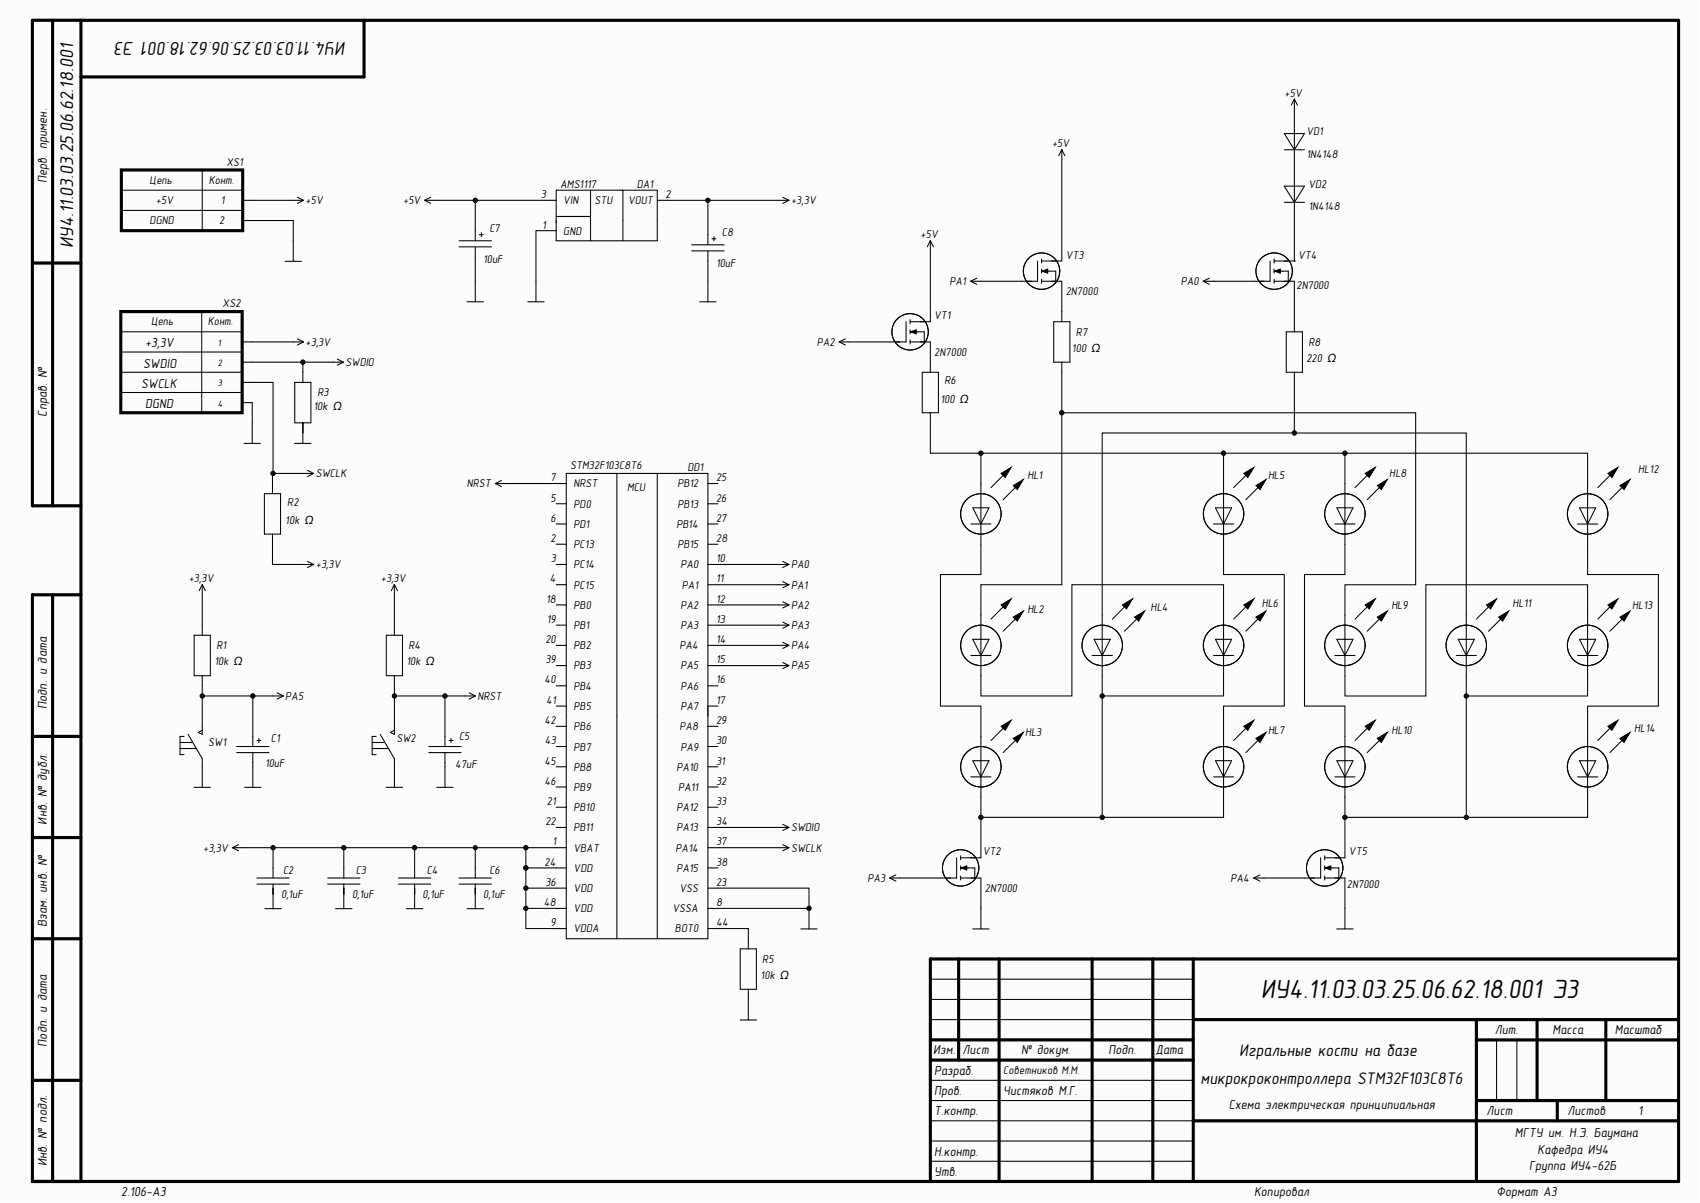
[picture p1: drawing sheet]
<svg xmlns="http://www.w3.org/2000/svg" width="420mm" height="297mm" viewBox="0 0 420 297" stroke-linecap="round" stroke-linejoin="round" font-family="sans-serif">
<g fill="#fcfcfc">
<path d="M0 0h419.5v296.7h-419.5z" fill-rule="evenodd"/>
<path d="M0 0h419.5v296.7h-419.5z" fill-rule="evenodd"/>
</g>
<g fill="none" stroke="#000" stroke-width=".77">
<path d="M13 5v119.9M20 5v286.7M89.9 5v14h-69.9M8 64.9h12M20 124.9h-12v-119.9h406.5v286.7h-406.5v-144.8h12M13 146.9v144.8M8 181.8h12M8 206.8h12M8 231.8h12M229.7 236.8h184.8M229.7 236.8v54.9M236.7 236.8v25"/>
<path d="M246.7 236.8v54.9M269.7 236.8v54.9M284.7 236.8v54.9M294.7 236.8v54.9M229.7 256.8h65M294.7 251.8h119.8M364.6 256.8h49.9M364.6 251.8v39.9M379.6 251.8v19.9M396.5 251.8v19.9M8 266.8h12M229.7 261.8h65"/>
<path d="M294.7 276.8h119.8M364.6 271.7h49.9M384.6 271.7v5.1"/>
</g>
<g fill="none" stroke="#000" stroke-width=".26">
<path d="M72.4 59.5v5M70.4 64.5h4M115.3 74.5h4.1M117.4 69.4v5.1M130.3 74.5h4.1M132.4 69.4v5.1M172.8 74.5h4M174.8 69.4v5.1M67.4 219.3v5.1M84.9 219.3v5.1M102.4 219.3v5.1M117.4 219.3v5.1"/>
<path d="M65.4 224.4h4.1M82.9 224.4h4M100.4 224.4h4M115.3 224.4h4.1M197.7 229.4h4.1M199.8 224.3v5.1M229.7 251.8h65M229.7 246.8h65M229.7 241.8h65M369.6 256.8v14.9M374.6 256.8v14.9M229.7 276.7h65"/>
<path d="M229.7 271.7h65M229.7 266.8h65M229.7 286.7h65M229.7 281.7h65"/>
</g>
<circle cx="199.8" cy="224.3" r=".51" fill="#0e0e0e"/>
<circle cx="199.8" cy="224.3" r=".51" fill="none" stroke="#0e0e0e" stroke-width=".25"/>
<g fill="none" stroke="#000" stroke-width=".26">
<path d="M262.2 36.9l-.8 1.6M262.2 36.9l.8 1.6M262.2 36.9v2.6M317.1 33h5l-2.5 4zM317.1 37h5M319.6 24.4l-.7 1.6M319.6 24.4l.8 1.6M319.6 24.4v2.6M319.6 30v9.5M30 52h29.9M30 47h29.9M49.9 42v15"/>
<path d="M59.9 54.5h12.5v5M59.9 49.5h2.5M72.4 49.5h2.6M73.4 48.7l1.6 .8M75 49.5l-1.6 .7M104.8 49.5h2.6M104.8 49.5l1.6 .7M106.4 48.7l-1.6 .8M113.4 59.5h8M118.4 58h1M118.9 57.5v1M137.3 57h-4.9v12.4"/>
<path d="M137.3 49.5h-19.9v10M137.3 47h25v12.5h-25zM137.3 53.5h8.5M145.8 47v12.5M153.8 47v12.5M162.3 49.5h2.5M174.8 58v2.4M175.8 59h1M176.3 58.5v1M192.3 49.5h2.5M193.3 48.7l1.5 .8M194.8 49.5l-1.5 .7"/>
<path d="M229.7 59.4l-.7 1.5M229.7 59.4l.8 1.5M229.7 59.4v2.6M317.1 46h5l-2.5 4zM317.1 50h5M319.6 43v9.5M49.8 76.9v25M113.4 61h8M117.4 61v8.4M170.8 60.4h8M170.8 62h8M174.8 62v7.4"/>
<path d="M223.8 79.4v5h-4M224.7 78.9v1M224.7 79.4h5M239.7 69.4l1.5 .8M239.7 69.4h2.5M241.2 68.7l-1.5 .7M256.2 64.4v5h-4M257.2 69.4h5M257.2 63.9v1.1M257.2 66.4v1M257.2 68.9v1M257.2 64.4h5"/>
<path d="M257.3 67l1.4-.6v1.1zM257.7 67h3v2.4M260.2 79.4h4v10h-4zM262.2 76.9v2.5M297.1 69.4h2.6M297.1 69.4l1.5 .8M298.6 68.7l-1.5 .7M313.6 64.4v5h-4M314.6 69.4h5M314.6 64.4h5M314.6 63.9v1.1M314.6 66.4v1"/>
<path d="M314.6 68.9v1M314.8 67l1.4-.6v1.1zM315.1 67h3v2.4M319.6 79.4v2.5M29.8 81.9h30M29.8 91.9h30M29.8 86.9h30M29.8 96.9h30M59.8 89.4h2.5M59.8 84.4h2.5M59.8 94.4h2.5M59.8 99.4h2.5"/>
<path d="M72.4 84.4h2.6M72.8 94.4h4v10h-4zM73.4 83.7l1.6 .7M74.8 91.9v2.5M75 84.4l-1.6 .8M82.3 89.4h2.5M83.3 88.7l1.5 .7M84.8 89.4l-1.5 .8M207.2 84.4h2.6M207.2 84.4l1.6 .8M208.8 83.7l-1.6 .7M224.7 84.4h5"/>
<path d="M224.7 81.4v1M224.7 83.9v1M224.9 81.9l1.4-.5v1zM225.2 81.9h3v2.5M227.7 91.9h4v10h-4zM229.7 89.4v2.5M262.2 89.4v2.5M317.6 81.9h4v10h-4zM319.6 91.9v2.5M60.3 109.5h4M62.3 104.4v5.1M67.3 119.4v2.5"/>
<path d="M72.8 109.5h4M74.8 104.4v5.1M74.9 116.9h2.6M75.9 116.1l1.6 .8M77.5 116.9l-1.6 .8M122.3 119.4l1.5 .8M122.3 119.4h2.6M123.8 118.6l-1.5 .8M137.3 119.4h2.5M139.8 116.9h35v114.9h-35zM152.3 116.9v114.9M162.3 116.9v114.9"/>
<path d="M174.8 119.4h2.5M229.7 101.9v2.5M242.2 119.4v15M247.7 117.4l-3 3M302.2 119.4v15M307.6 117.4l-3 3M332.1 119.4v15M337.6 117.4l-3 3M392 119.4v15M397.5 117.4l-2.9 3M65.3 121.9h4v10h-4zM67.3 131.9v2.5"/>
<path d="M74.9 139.4h2.6M75.9 138.6l1.6 .8M77.5 139.4l-1.6 .7M137.3 139.4h2.5M137.3 129.4h2.5M137.3 124.4h2.5M137.3 134.4h2.5M174.8 139.4h2.5M174.8 129.4h2.5M174.8 124.4h2.5M174.8 134.4h2.5M192.3 139.4h2.5"/>
<path d="M193.3 138.6l1.5 .8M194.8 139.4l-1.5 .7M239.7 129.4h5M240.2 125.4h4l-2 4zM250.7 120.4l-3 3M299.7 129.4h4.9M300.2 125.4h4l-2 4zM310.6 120.4l-3 3M329.6 129.4h5M330.1 125.4h4l-2 4zM340.6 120.4l-3 3M389.6 129.4h5"/>
<path d="M390.1 125.4h4l-2.1 4zM400.5 120.4l-3 3M47.9 156.9h4v9.9h-4zM49.9 144.3v2.6M49.9 154.4v2.5M49.9 144.3l-.7 1.5M49.9 144.3l.8 1.5M95.4 156.9h4v9.9h-4zM97.4 144.3v2.6M97.4 154.4v2.5M97.4 144.3l-.8 1.5M97.4 144.3l.8 1.5"/>
<path d="M137.3 159.4h2.5M137.3 149.4h2.5M137.3 154.4h2.5M137.3 144.4h2.5M174.8 159.4h2.5M174.8 149.4h2.5M174.8 144.4h2.5M174.8 154.4h2.5M192.3 159.4h2.5M192.3 149.4h2.5M192.3 144.4h2.5M192.3 154.4h2.5"/>
<path d="M193.3 158.6l1.5 .8M193.3 148.6l1.5 .8M193.3 143.6l1.5 .8M193.3 153.6l1.5 .8M194.8 159.4l-1.5 .7M194.8 149.4l-1.5 .7M194.8 144.4l-1.5 .7M194.8 154.4l-1.5 .7M240.2 157.9h4l-2 4zM242.2 151.9v15M247.7 149.9l-3 3M250.7 152.9l-3 3"/>
<path d="M270.2 157.9h4l-2 4zM272.2 151.9v15M277.7 149.9l-3 3M280.7 152.9l-3 3M300.2 157.9h4l-2 4zM302.2 151.9v15M307.6 149.9l-3 3M310.6 152.9l-3 3M330.1 157.9h4l-2 4zM332.1 151.9v15M337.6 149.9l-3 3M340.6 152.9l-3 3"/>
<path d="M360.1 157.9h4l-2 4zM362.1 151.9v15M367.6 149.9l-3 3M370.6 152.9l-3 3M390.1 157.9h4l-2.1 4zM392 151.9v15M397.5 149.9l-2.9 3M400.5 152.9l-3 3M49.9 166.8v2.5M49.9 179.3v2l-.9-.5 .9-.5M67.4 171.8h2.6M68.4 171.1l1.6 .7"/>
<path d="M70 171.8l-1.6 .8M97.4 166.8v2.5M97.4 179.3v2l-1-.5 1-.5M114.9 171.8h2.5M115.9 171.1l1.5 .7M117.4 171.8l-1.5 .8M137.3 164.3h2.5M137.3 169.3h2.5M137.3 174.3h2.5M137.3 179.3h2.5M174.8 164.3h2.5M174.8 169.3h2.5"/>
<path d="M174.8 174.3h2.5M174.8 179.3h2.5M192.3 164.3h2.5M193.3 163.6l1.5 .7M194.8 164.3l-1.5 .8M239.7 161.9h5M247.7 179.8l-3 3M269.7 161.9h5M299.7 161.9h4.9M307.6 179.8l-3 3M329.6 161.9h5M337.6 179.8l-3 3"/>
<path d="M359.6 161.9h5M389.6 161.9h5M397.5 179.8l-2.9 3M44.5 183.3h3M44.5 184.8h4M45.5 181.8h-1v4.5h1M46.5 181.3l3.4 6v7.1M47.9 194.4h4.1M58.4 184.3h8M58.4 185.8h8M60.4 194.4h4.1M62.4 181.8v2.5"/>
<path d="M62.4 185.8v2.5M62.4 189.3v5.1M63.4 182.8h1M63.9 182.3v1M91.9 183.3h3M91.9 184.8h4M92.9 181.8h-1v4.5h1M93.9 181.3l3.5 6v7.1M95.4 194.4h4M105.9 184.3h8M105.9 185.8h8M107.9 194.4h4"/>
<path d="M109.9 181.8v2.5M109.9 185.8v2.5M109.9 189.3v5.1M110.9 182.8h1M111.4 182.3v1M137.3 184.3h2.5M137.3 189.3h2.5M137.3 194.3h2.5M137.3 199.3h2.5M174.8 184.3h2.5M174.8 189.3h2.5M174.8 194.3h2.5"/>
<path d="M174.8 199.3h2.5M239.7 191.8h5M240.2 187.8h4l-2 4zM242.2 181.8v15M250.7 182.8l-3 3M299.7 191.8h4.9M300.2 187.8h4l-2 4zM302.2 181.8v15M310.6 182.8l-3 3M329.6 191.8h5M330.1 187.8h4l-2 4zM332.1 181.8v15"/>
<path d="M340.6 182.8l-3 3M389.6 191.8h5M390.1 187.8h4l-2.1 4zM392 181.8v15M400.5 182.8l-3 3M57.4 209.3l1.5 .8M57.4 209.3h2.5M58.9 208.6l-1.5 .7M63.4 216.8h8M63.4 218.3h8M67.4 214.3v2.5M67.4 218.3v2.5"/>
<path d="M80.9 216.8h8M80.9 218.3h8M84.9 214.3v2.5M84.9 218.3v2.5M98.4 216.8h8M98.4 218.3h8M102.4 214.3v2.5M102.4 218.3v2.5M113.4 216.8h8M113.4 218.3h8M117.4 214.3v2.5M117.4 218.3v2.5"/>
<path d="M137.3 209.3h2.5M137.3 204.3h2.5M137.3 214.3h2.5M137.3 219.3h2.5M174.8 209.3h2.5M174.8 204.3h2.5M174.8 214.3h2.5M174.8 219.3h2.5M192.3 209.3h2.5M192.3 204.3h2.5M193.3 208.6l1.5 .7M193.3 203.5l1.5 .8"/>
<path d="M194.8 209.3l-1.5 .8M194.8 204.3l-1.5 .8M219.7 216.8l1.5 .8M219.7 216.8h2.5M221.2 216l-1.5 .8M236.2 211.8v5h-4M237.2 216.8h5M237.2 211.3v1M237.2 213.8v1M237.2 216.3v1M237.2 211.8h5M237.4 214.3l1.4-.5v1z"/>
<path d="M237.7 214.3h3v2.5M309.6 216.8l1.5 .8M309.6 216.8h2.5M311.1 216l-1.5 .8M326.1 211.8v5h-4M327.1 216.8h5M327.1 211.8h5M327.1 211.3v1M327.1 213.8v1M327.1 216.3v1M327.2 214.3l1.4-.5v1zM327.6 214.3h3v2.5"/>
<path d="M137.3 229.3h2.5M137.3 224.3h2.5M174.8 229.3h2.5M174.8 224.3h2.5M182.8 234.3h4v10h-4zM184.8 231.8v2.5M240.2 229.4h4.1M242.2 224.3v5.1M330.1 229.4h4.1M332.1 224.3v5.1M182.8 251.8h4M184.8 244.3v7.5"/>
<circle cx="257.2" cy="66.9" r="4.5"/>
<circle cx="314.6" cy="66.9" r="4.5"/>
<circle cx="224.7" cy="81.9" r="4.5"/>
<circle cx="242.2" cy="126.9" r="5"/>
<circle cx="302.2" cy="126.9" r="5"/>
<circle cx="332.1" cy="126.9" r="5"/>
<circle cx="392.1" cy="126.9" r="5"/>
<circle cx="242.2" cy="159.4" r="5"/>
<circle cx="272.2" cy="159.4" r="5"/>
<circle cx="302.2" cy="159.4" r="5"/>
<circle cx="332.1" cy="159.4" r="5"/>
<circle cx="362.1" cy="159.4" r="5"/>
<circle cx="392.1" cy="159.4" r="5"/>
<circle cx="242.2" cy="189.3" r="5"/>
<circle cx="302.2" cy="189.3" r="5"/>
<circle cx="332.1" cy="189.3" r="5"/>
<circle cx="392.1" cy="189.3" r="5"/>
<circle cx="237.2" cy="214.3" r="4.5"/>
<circle cx="327.1" cy="214.3" r="4.5"/>
</g>
<g fill="#000">
<path d="M257.3 67l1.4-.6v1.1zM314.8 67l1.4-.6v1.1zM224.9 81.9l1.4-.5v1zM247.2 116.9l2.5-1.5-1.5 2.5zM250.2 119.9l2.5-1.5-1.5 2.5zM307.2 116.9l2.4-1.5-1.5 2.5zM310.1 119.9l2.5-1.5-1.5 2.5zM337.1 116.9l2.5-1.5-1.5 2.5zM340.1 119.9l2.5-1.5-1.5 2.5zM397.1 116.9l2.5-1.5-1.5 2.5zM400 119.9l2.5-1.5-1.4 2.5zM247.2 149.4l2.5-1.5-1.5 2.5z"/>
<path d="M250.2 152.4l2.5-1.5-1.5 2.5zM277.2 149.4l2.5-1.5-1.5 2.5zM280.2 152.4l2.5-1.5-1.5 2.5zM307.2 149.4l2.4-1.5-1.5 2.5zM310.1 152.4l2.5-1.5-1.5 2.5zM337.1 149.4l2.5-1.5-1.5 2.5zM340.1 152.4l2.5-1.5-1.5 2.5zM367.1 149.4l2.5-1.5-1.5 2.5zM370.1 152.4l2.5-1.5-1.5 2.5zM397.1 149.4l2.5-1.5-1.5 2.5zM400 152.4l2.5-1.5-1.4 2.5zM247.2 179.3l2.5-1.5-1.5 2.5z"/>
<path d="M307.2 179.3l2.4-1.5-1.5 2.5zM337.1 179.3l2.5-1.5-1.5 2.5zM397.1 179.3l2.5-1.5-1.5 2.5zM250.2 182.3l2.5-1.5-1.5 2.5zM310.1 182.3l2.5-1.5-1.5 2.5zM340.1 182.3l2.5-1.5-1.5 2.5zM400 182.3l2.5-1.5-1.4 2.5zM237.4 214.3l1.4-.5v1zM327.2 214.3l1.4-.5v1z"/>
</g>
<g fill="none" stroke="#000" stroke-width=".25">
<path d="M247.2 116.9l2.5-1.5-1.5 2.5zM250.2 119.9l2.5-1.5-1.5 2.5zM307.2 116.9l2.4-1.5-1.5 2.5zM310.1 119.9l2.5-1.5-1.5 2.5zM337.1 116.9l2.5-1.5-1.5 2.5zM340.1 119.9l2.5-1.5-1.5 2.5zM397.1 116.9l2.5-1.5-1.5 2.5zM400 119.9l2.5-1.5-1.4 2.5zM247.2 149.4l2.5-1.5-1.5 2.5zM250.2 152.4l2.5-1.5-1.5 2.5zM277.2 149.4l2.5-1.5-1.5 2.5zM280.2 152.4l2.5-1.5-1.5 2.5z"/>
<path d="M307.2 149.4l2.4-1.5-1.5 2.5zM310.1 152.4l2.5-1.5-1.5 2.5zM337.1 149.4l2.5-1.5-1.5 2.5zM340.1 152.4l2.5-1.5-1.5 2.5zM367.1 149.4l2.5-1.5-1.5 2.5zM370.1 152.4l2.5-1.5-1.5 2.5zM397.1 149.4l2.5-1.5-1.5 2.5zM400 152.4l2.5-1.5-1.4 2.5zM247.2 179.3l2.5-1.5-1.5 2.5zM307.2 179.3l2.4-1.5-1.5 2.5zM337.1 179.3l2.5-1.5-1.5 2.5zM397.1 179.3l2.5-1.5-1.5 2.5z"/>
<path d="M250.2 182.3l2.5-1.5-1.5 2.5zM310.1 182.3l2.5-1.5-1.5 2.5zM340.1 182.3l2.5-1.5-1.5 2.5zM400 182.3l2.5-1.5-1.4 2.5z"/>
</g>
<path d="M30 42h29.9v15h-29.9zM29.8 76.9h30v25h-30z" fill="none" stroke="#000" stroke-width=".77"/>
<circle cx="117.4" cy="49.5" r=".51" fill="#0e0e0e"/>
<circle cx="117.4" cy="49.5" r=".51" fill="none" stroke="#0e0e0e" stroke-width=".25"/>
<path d="M62.4 49.5h10M107.4 49.5h10" fill="none" stroke="#000" stroke-width=".26"/>
<circle cx="117.4" cy="49.5" r=".51" fill="#0e0e0e"/>
<circle cx="117.4" cy="49.5" r=".51" fill="none" stroke="#0e0e0e" stroke-width=".25"/>
<path d="M129.9 214.3h7.4" fill="none" stroke="#000" stroke-width=".26"/>
<circle cx="129.9" cy="214.3" r=".51" fill="#0e0e0e"/>
<circle cx="129.9" cy="214.3" r=".51" fill="none" stroke="#0e0e0e" stroke-width=".25"/>
<path d="M129.9 224.3v5h7.4" fill="none" stroke="#000" stroke-width=".26"/>
<circle cx="129.9" cy="224.3" r=".51" fill="#0e0e0e"/>
<circle cx="129.9" cy="224.3" r=".51" fill="none" stroke="#0e0e0e" stroke-width=".25"/>
<path d="M137.3 209.3h-7.4v5" fill="none" stroke="#000" stroke-width=".26"/>
<circle cx="129.9" cy="209.3" r=".51" fill="#0e0e0e"/>
<circle cx="129.9" cy="209.3" r=".51" fill="none" stroke="#0e0e0e" stroke-width=".25"/>
<circle cx="129.9" cy="214.3" r=".51" fill="#0e0e0e"/>
<circle cx="129.9" cy="214.3" r=".51" fill="none" stroke="#0e0e0e" stroke-width=".25"/>
<path d="M137.3 219.3h-7.4v5h7.4" fill="none" stroke="#000" stroke-width=".26"/>
<circle cx="129.9" cy="219.3" r=".51" fill="#0e0e0e"/>
<circle cx="129.9" cy="219.3" r=".51" fill="none" stroke="#0e0e0e" stroke-width=".25"/>
<circle cx="129.9" cy="224.3" r=".51" fill="#0e0e0e"/>
<circle cx="129.9" cy="224.3" r=".51" fill="none" stroke="#0e0e0e" stroke-width=".25"/>
<path d="M129.9 214.3v5" fill="none" stroke="#000" stroke-width=".26"/>
<circle cx="129.9" cy="214.3" r=".51" fill="#0e0e0e"/>
<circle cx="129.9" cy="214.3" r=".51" fill="none" stroke="#0e0e0e" stroke-width=".25"/>
<circle cx="129.9" cy="219.3" r=".51" fill="#0e0e0e"/>
<circle cx="129.9" cy="219.3" r=".51" fill="none" stroke="#0e0e0e" stroke-width=".25"/>
<path d="M62.3 94.4h5.1v22.5h7.5M62.3 99.4v5M177.3 139.4h15M177.3 144.4h15M177.3 149.4h15M177.3 159.4h15M177.3 164.3h15M177.3 204.3h15M177.3 209.3h15M177.3 229.3h7.5v2.5" fill="none" stroke="#000" stroke-width=".26"/>
<circle cx="67.4" cy="116.9" r=".51" fill="#0e0e0e"/>
<circle cx="67.4" cy="116.9" r=".51" fill="none" stroke="#0e0e0e" stroke-width=".25"/>
<path d="M74.8 104.4v2.5M177.3 219.3h22.5v5h-22.5" fill="none" stroke="#000" stroke-width=".26"/>
<circle cx="199.8" cy="224.3" r=".51" fill="#0e0e0e"/>
<circle cx="199.8" cy="224.3" r=".51" fill="none" stroke="#0e0e0e" stroke-width=".25"/>
<path d="M62.3 89.4h20" fill="none" stroke="#000" stroke-width=".26"/>
<circle cx="74.8" cy="89.4" r=".51" fill="#0e0e0e"/>
<circle cx="74.8" cy="89.4" r=".51" fill="none" stroke="#0e0e0e" stroke-width=".25"/>
<path d="M74.8 89.4v2.5" fill="none" stroke="#000" stroke-width=".26"/>
<circle cx="74.8" cy="89.4" r=".51" fill="#0e0e0e"/>
<circle cx="74.8" cy="89.4" r=".51" fill="none" stroke="#0e0e0e" stroke-width=".25"/>
<path d="M67.4 116.9h-.1v2.5" fill="none" stroke="#000" stroke-width=".26"/>
<circle cx="67.4" cy="116.9" r=".51" fill="#0e0e0e"/>
<circle cx="67.4" cy="116.9" r=".51" fill="none" stroke="#0e0e0e" stroke-width=".25"/>
<path d="M49.9 169.3v2.5h17.5" fill="none" stroke="#000" stroke-width=".26"/>
<circle cx="49.9" cy="171.8" r=".51" fill="#0e0e0e"/>
<circle cx="49.9" cy="171.8" r=".51" fill="none" stroke="#0e0e0e" stroke-width=".25"/>
<circle cx="62.4" cy="171.8" r=".51" fill="#0e0e0e"/>
<circle cx="62.4" cy="171.8" r=".51" fill="none" stroke="#0e0e0e" stroke-width=".25"/>
<path d="M124.9 119.4h12.4M49.9 146.9v7.5M62.4 171.8v10" fill="none" stroke="#000" stroke-width=".26"/>
<circle cx="62.4" cy="171.8" r=".51" fill="#0e0e0e"/>
<circle cx="62.4" cy="171.8" r=".51" fill="none" stroke="#0e0e0e" stroke-width=".25"/>
<path d="M97.4 146.9v7.5M109.9 171.8v10" fill="none" stroke="#000" stroke-width=".26"/>
<circle cx="109.9" cy="171.8" r=".51" fill="#0e0e0e"/>
<circle cx="109.9" cy="171.8" r=".51" fill="none" stroke="#0e0e0e" stroke-width=".25"/>
<path d="M164.8 49.5h27.5" fill="none" stroke="#000" stroke-width=".26"/>
<circle cx="174.8" cy="49.5" r=".51" fill="#0e0e0e"/>
<circle cx="174.8" cy="49.5" r=".51" fill="none" stroke="#0e0e0e" stroke-width=".25"/>
<g fill="none" stroke="#000" stroke-width=".26">
<path d="M262.2 39.5v24.9M229.7 62v17.4M242.2 69.4h10M262.2 69.4v7.5M299.7 69.4h9.9M209.8 84.4h10M229.7 84.4v5M177.3 154.4h15M242.2 196.8v15M222.2 216.8h10M242.2 216.8v7.5M312.1 216.8h10"/>
<path d="M332.1 216.8v7.5"/>
</g>
<circle cx="242.2" cy="201.8" r=".51" fill="#0e0e0e"/>
<circle cx="242.2" cy="201.8" r=".51" fill="none" stroke="#0e0e0e" stroke-width=".25"/>
<path d="M332.1 196.8v15" fill="none" stroke="#000" stroke-width=".26"/>
<circle cx="332.1" cy="201.8" r=".51" fill="#0e0e0e"/>
<circle cx="332.1" cy="201.8" r=".51" fill="none" stroke="#0e0e0e" stroke-width=".25"/>
<path d="M302.2 111.9v7.5" fill="none" stroke="#000" stroke-width=".26"/>
<circle cx="302.2" cy="111.9" r=".51" fill="#0e0e0e"/>
<circle cx="302.2" cy="111.9" r=".51" fill="none" stroke="#0e0e0e" stroke-width=".25"/>
<path d="M332.1 111.9v7.5" fill="none" stroke="#000" stroke-width=".26"/>
<circle cx="332.1" cy="111.9" r=".51" fill="#0e0e0e"/>
<circle cx="332.1" cy="111.9" r=".51" fill="none" stroke="#0e0e0e" stroke-width=".25"/>
<path d="M242.2 111.9v7.5" fill="none" stroke="#000" stroke-width=".26"/>
<circle cx="242.2" cy="111.9" r=".51" fill="#0e0e0e"/>
<circle cx="242.2" cy="111.9" r=".51" fill="none" stroke="#0e0e0e" stroke-width=".25"/>
<path d="M242.2 134.4v7.5h-10v32.4h10v7.5M302.2 134.4v7.5h14.9v32.4h-14.9v7.5M272.2 166.9v4.9h30v-4.9" fill="none" stroke="#000" stroke-width=".26"/>
<circle cx="272.2" cy="171.8" r=".51" fill="#0e0e0e"/>
<circle cx="272.2" cy="171.8" r=".51" fill="none" stroke="#0e0e0e" stroke-width=".25"/>
<path d="M302.2 151.9v-7.5h-37.5v27.4h-22.5v-4.9M302.2 196.8v5h-60" fill="none" stroke="#000" stroke-width=".26"/>
<circle cx="242.2" cy="201.8" r=".51" fill="#0e0e0e"/>
<circle cx="242.2" cy="201.8" r=".51" fill="none" stroke="#0e0e0e" stroke-width=".25"/>
<circle cx="272.2" cy="201.8" r=".51" fill="#0e0e0e"/>
<circle cx="272.2" cy="201.8" r=".51" fill="none" stroke="#0e0e0e" stroke-width=".25"/>
<path d="M272.2 171.8v30" fill="none" stroke="#000" stroke-width=".26"/>
<circle cx="272.2" cy="171.8" r=".51" fill="#0e0e0e"/>
<circle cx="272.2" cy="171.8" r=".51" fill="none" stroke="#0e0e0e" stroke-width=".25"/>
<circle cx="272.2" cy="201.8" r=".51" fill="#0e0e0e"/>
<circle cx="272.2" cy="201.8" r=".51" fill="none" stroke="#0e0e0e" stroke-width=".25"/>
<path d="M332.1 134.4v7.5h-10v32.4h10v7.5M392 196.8v5h-59.9" fill="none" stroke="#000" stroke-width=".26"/>
<circle cx="332.1" cy="201.8" r=".51" fill="#0e0e0e"/>
<circle cx="332.1" cy="201.8" r=".51" fill="none" stroke="#0e0e0e" stroke-width=".25"/>
<circle cx="362.1" cy="201.8" r=".51" fill="#0e0e0e"/>
<circle cx="362.1" cy="201.8" r=".51" fill="none" stroke="#0e0e0e" stroke-width=".25"/>
<path d="M392 134.4v7.5h17.5v32.4h-17.5v7.5M392 151.9v-7.5h-39.9v27.5h-20v-5M362.1 166.9v5h29.9v-5" fill="none" stroke="#000" stroke-width=".26"/>
<circle cx="362.1" cy="171.9" r=".51" fill="#0e0e0e"/>
<circle cx="362.1" cy="171.9" r=".51" fill="none" stroke="#0e0e0e" stroke-width=".25"/>
<path d="M362.1 171.9v29.9" fill="none" stroke="#000" stroke-width=".26"/>
<circle cx="362.1" cy="171.9" r=".51" fill="#0e0e0e"/>
<circle cx="362.1" cy="171.9" r=".51" fill="none" stroke="#0e0e0e" stroke-width=".25"/>
<circle cx="362.1" cy="201.8" r=".51" fill="#0e0e0e"/>
<circle cx="362.1" cy="201.8" r=".51" fill="none" stroke="#0e0e0e" stroke-width=".25"/>
<path d="M262.2 101.9h87.4v42.5h-17.5v7.5" fill="none" stroke="#000" stroke-width=".26"/>
<circle cx="262.2" cy="101.9" r=".51" fill="#0e0e0e"/>
<circle cx="262.2" cy="101.9" r=".51" fill="none" stroke="#0e0e0e" stroke-width=".25"/>
<path d="M319.6 106.9h42.5v45" fill="none" stroke="#000" stroke-width=".26"/>
<circle cx="319.6" cy="106.9" r=".51" fill="#0e0e0e"/>
<circle cx="319.6" cy="106.9" r=".51" fill="none" stroke="#0e0e0e" stroke-width=".25"/>
<path d="M319.6 27v3M319.6 39.5v3.5M319.6 52.5v11.9M319.6 69.4v10M62.3 84.4h10.1M67.3 134.4v5h7.6M97.4 171.8h17.5" fill="none" stroke="#000" stroke-width=".26"/>
<circle cx="97.4" cy="171.8" r=".51" fill="#0e0e0e"/>
<circle cx="97.4" cy="171.8" r=".51" fill="none" stroke="#0e0e0e" stroke-width=".25"/>
<circle cx="109.9" cy="171.8" r=".51" fill="#0e0e0e"/>
<circle cx="109.9" cy="171.8" r=".51" fill="none" stroke="#0e0e0e" stroke-width=".25"/>
<path d="M49.9 171.8v7.5" fill="none" stroke="#000" stroke-width=".26"/>
<circle cx="49.9" cy="171.8" r=".51" fill="#0e0e0e"/>
<circle cx="49.9" cy="171.8" r=".51" fill="none" stroke="#0e0e0e" stroke-width=".25"/>
<path d="M97.4 169.3v10" fill="none" stroke="#000" stroke-width=".26"/>
<circle cx="97.4" cy="171.8" r=".51" fill="#0e0e0e"/>
<circle cx="97.4" cy="171.8" r=".51" fill="none" stroke="#0e0e0e" stroke-width=".25"/>
<path d="M262.2 91.9v52.5h-20v7.5" fill="none" stroke="#000" stroke-width=".26"/>
<circle cx="262.2" cy="101.9" r=".51" fill="#0e0e0e"/>
<circle cx="262.2" cy="101.9" r=".51" fill="none" stroke="#0e0e0e" stroke-width=".25"/>
<path d="M319.6 94.4v12.5h-47.4v45" fill="none" stroke="#000" stroke-width=".26"/>
<circle cx="319.6" cy="106.9" r=".51" fill="#0e0e0e"/>
<circle cx="319.6" cy="106.9" r=".51" fill="none" stroke="#0e0e0e" stroke-width=".25"/>
<path d="M229.7 104.4v7.5h162.3v7.5" fill="none" stroke="#000" stroke-width=".26"/>
<circle cx="242.2" cy="111.9" r=".51" fill="#0e0e0e"/>
<circle cx="242.2" cy="111.9" r=".51" fill="none" stroke="#0e0e0e" stroke-width=".25"/>
<circle cx="302.2" cy="111.9" r=".51" fill="#0e0e0e"/>
<circle cx="302.2" cy="111.9" r=".51" fill="none" stroke="#0e0e0e" stroke-width=".25"/>
<circle cx="332.1" cy="111.9" r=".51" fill="#0e0e0e"/>
<circle cx="332.1" cy="111.9" r=".51" fill="none" stroke="#0e0e0e" stroke-width=".25"/>
<path d="M67.4 219.3v1.5M67.4 209.3v5M84.9 219.3v1.5M102.4 219.3v1.5M117.4 219.3v1.5" fill="none" stroke="#000" stroke-width=".26"/>
<circle cx="67.4" cy="209.3" r=".51" fill="#0e0e0e"/>
<circle cx="67.4" cy="209.3" r=".51" fill="none" stroke="#0e0e0e" stroke-width=".25"/>
<path d="M117.4 209.3v5" fill="none" stroke="#000" stroke-width=".26"/>
<circle cx="117.4" cy="209.3" r=".51" fill="#0e0e0e"/>
<circle cx="117.4" cy="209.3" r=".51" fill="none" stroke="#0e0e0e" stroke-width=".25"/>
<path d="M84.9 209.3v5" fill="none" stroke="#000" stroke-width=".26"/>
<circle cx="84.9" cy="209.3" r=".51" fill="#0e0e0e"/>
<circle cx="84.9" cy="209.3" r=".51" fill="none" stroke="#0e0e0e" stroke-width=".25"/>
<path d="M102.4 209.3h27.5" fill="none" stroke="#000" stroke-width=".26"/>
<circle cx="102.4" cy="209.3" r=".51" fill="#0e0e0e"/>
<circle cx="102.4" cy="209.3" r=".51" fill="none" stroke="#0e0e0e" stroke-width=".25"/>
<circle cx="129.9" cy="209.3" r=".51" fill="#0e0e0e"/>
<circle cx="129.9" cy="209.3" r=".51" fill="none" stroke="#0e0e0e" stroke-width=".25"/>
<path d="M59.9 209.3h42.5v5" fill="none" stroke="#000" stroke-width=".26"/>
<circle cx="67.4" cy="209.3" r=".51" fill="#0e0e0e"/>
<circle cx="67.4" cy="209.3" r=".51" fill="none" stroke="#0e0e0e" stroke-width=".25"/>
<circle cx="84.9" cy="209.3" r=".51" fill="#0e0e0e"/>
<circle cx="84.9" cy="209.3" r=".51" fill="none" stroke="#0e0e0e" stroke-width=".25"/>
<circle cx="102.4" cy="209.3" r=".51" fill="#0e0e0e"/>
<circle cx="102.4" cy="209.3" r=".51" fill="none" stroke="#0e0e0e" stroke-width=".25"/>
<path d="M174.8 49.5v8.5M62.4 188.3v1M109.9 188.3v1" fill="none" stroke="#000" stroke-width=".26"/>
<circle cx="174.8" cy="49.5" r=".51" fill="#0e0e0e"/>
<circle cx="174.8" cy="49.5" r=".51" fill="none" stroke="#0e0e0e" stroke-width=".25"/>
<path d="M319.6 64.4h.1" fill="none" stroke="#000" stroke-width=".26"/>
<text font-size="6.6" x="311.4" y="246.5">ИУ4.11.03.03.25.06.62.18.001 Э3</text>
<text font-size="4.7" x="85.5" y="10.4" transform="rotate(-180 85.5 10.4)">ИУ4.11.03.03.25.06.62.18.001 Э3</text>
<text font-size="4.6" x="18.1" y="61.2" transform="rotate(-90 18.1 61.2)">ИУ4.11.03.03.25.06.62.18.001</text>
<g font-size="4.2">
<text x="306" y="260.7">Игральные кости на базе</text>
<text x="296.5" y="267.7">микрокроконтроллера STM32F103C8T6</text>
</g>
<g font-size="3.3">
<text x="35.9" y="85.8">+3,3V</text>
<text x="34.8" y="95.8">SWCLK</text>
<text x="35.3" y="90.8">SWDIO</text>
<text x="35.9" y="100.7">DGND</text>
<text x="369.1" y="255.4">Лит.</text>
<text x="383.4" y="255.4">Масса</text>
<text x="398.8" y="255.4">Масштаб</text>
<text x="230.4" y="260.3">Изм.</text>
<text x="237.7" y="260.3">Лист</text>
<text x="252.2" y="260.3">№ докум.</text>
<text x="273.7" y="260.3">Подп.</text>
<text x="285.3" y="260.3">Дата</text>
<text x="230.7" y="265.3">Разраб.</text>
<text x="230.7" y="270.3">Пров.</text>
<text x="230.7" y="275.3">Т.контр.</text>
<text x="247.7" y="270.3">Чистяков М.Г.</text>
<text x="303.4" y="273.9">Схема электрическая принципиальная</text>
<text x="367.1" y="275.3">Лист</text>
<text x="387.1" y="275.3">Листов</text>
<text x="404.6" y="275.3">1</text>
<text x="374.1" y="280.8">МГТУ им. Н.Э. Баумана</text>
<text x="230.7" y="285.4">Н.контр.</text>
<text x="379.7" y="284.9">Кафедра ИУ4</text>
<text x="230.7" y="290.4">Утв.</text>
<text x="377.6" y="288.8">Группа ИУ4-62Б</text>
<text x="29.9" y="295.4">2.106-A3</text>
<text x="309.7" y="295.4">Копировал</text>
<text x="369.6" y="295.4">Формат А3</text>
</g>
<g font-size="3.2">
<text x="11.6" y="45.3" transform="rotate(-90 11.6 45.3)">Перв. примен.</text>
<text x="11.6" y="102.9" transform="rotate(-90 11.6 102.9)">Справ. №</text>
<text x="11.6" y="175.1" transform="rotate(-90 11.6 175.1)">Подп. и дата</text>
<text x="11.6" y="203.6" transform="rotate(-90 11.6 203.6)">Инв. № дубл.</text>
<text x="11.6" y="229" transform="rotate(-90 11.6 229)">Взам. инв. №</text>
<text x="11.6" y="258.5" transform="rotate(-90 11.6 258.5)">Подп. и дата</text>
<text x="11.6" y="288" transform="rotate(-90 11.6 288)">Инв. № подл.</text>
</g>
<g font-size="2.8">
<text x="317.2" y="23.9">+5V</text>
<text x="322.6" y="33.4">VD1</text>
<text x="55.9" y="40.9">XS1</text>
<text x="259.8" y="36.4">+5V</text>
<text x="322.6" y="38.9">1N4148</text>
<text x="37" y="45.4">Цепь</text>
<text x="51.6" y="45.4">Конт.</text>
<text x="138.3" y="46.4">AMS1117</text>
<text x="157.3" y="46.4">DA1</text>
<text x="323.1" y="46.4">VD2</text>
<text x="38.5" y="50.4">+5V</text>
<text x="54.5" y="50.4">1</text>
<text x="75.4" y="50.4">+5V</text>
<text x="99.5" y="50.4">+5V</text>
<text x="133.5" y="48.9">3</text>
<text x="139.1" y="50.4">VIN</text>
<text x="146.8" y="50.4">STU</text>
<text x="155.1" y="50.4">VOUT</text>
<text x="164.3" y="48.9">2</text>
<text x="195.3" y="50.4">+3,3V</text>
<text x="323.1" y="51.9">1N4148</text>
<text x="37" y="55.4">DGND</text>
<text x="54.1" y="55.4">2</text>
<text x="120.8" y="57.4">C7</text>
<text x="133.9" y="56.4">1</text>
<text x="139.1" y="57.9">GND</text>
<text x="178.3" y="58.4">C8</text>
<text x="227.3" y="58.9">+5V</text>
<text x="119.3" y="64.9">10uF</text>
<text x="176.8" y="65.9">10uF</text>
<text x="263.2" y="63.9">VT3</text>
<text x="320.6" y="63.9">VT4</text>
<text x="234.5" y="70.4">PA1</text>
<text x="291.6" y="70.4">PA0</text>
<text x="320.2" y="71.4">2N7000</text>
<text x="55" y="75.9">XS2</text>
<text x="263.2" y="72.9">2N7000</text>
<text x="37.3" y="80.4">Цепь</text>
<text x="51.3" y="80.4">Конт.</text>
<text x="230.7" y="78.8">VT1</text>
<text x="265.7" y="82.9">R7</text>
<text x="75.4" y="85.3">+3,3V</text>
<text x="201.7" y="85.3">PA2</text>
<text x="230.7" y="87.9">2N7000</text>
<text x="264.7" y="86.9">100 Ω</text>
<text x="322.6" y="89.3">220 Ω</text>
<text x="323.1" y="85.3">R8</text>
<text x="85.3" y="90.3">SWDIO</text>
<text x="233.2" y="94.8">R6</text>
<text x="77.4" y="101.3">10k Ω</text>
<text x="78.4" y="97.9">R3</text>
<text x="232.2" y="99.4">100 Ω</text>
<text x="78" y="117.8">SWCLK</text>
<text x="136" y="118.8">7</text>
<text x="140.8" y="115.8">STM32F103C8T6</text>
<text x="169.8" y="116.3">DD1</text>
<text x="176.8" y="118.8">25</text>
<text x="253.7" y="118.3">HL1</text>
<text x="313.1" y="118.3">HL5</text>
<text x="343.1" y="117.8">HL8</text>
<text x="404.6" y="116.8">HL12</text>
<text x="71" y="124.8">R2</text>
<text x="115.3" y="120.4">NRST</text>
<text x="136" y="123.8">5</text>
<text x="141.6" y="120.4">NRST</text>
<text x="141.6" y="125.4">PD0</text>
<text x="154.8" y="121.3">MCU</text>
<text x="167.3" y="125.4">PB13</text>
<text x="167.3" y="120.4">PB12</text>
<text x="176.8" y="123.8">26</text>
<text x="70.4" y="129.3">10k Ω</text>
<text x="136" y="128.8">6</text>
<text x="141.6" y="130.3">PD1</text>
<text x="167" y="130.3">PB14</text>
<text x="176.8" y="128.8">27</text>
<text x="136" y="133.8">2</text>
<text x="141.6" y="135.3">PC13</text>
<text x="167.3" y="135.3">PB15</text>
<text x="176.8" y="133.8">28</text>
<text x="46.6" y="143.8">+3,3V</text>
<text x="78" y="140.3">+3,3V</text>
<text x="94" y="143.8">+3,3V</text>
<text x="135.8" y="143.8">4</text>
<text x="136.1" y="138.8">3</text>
<text x="141.6" y="140.3">PC14</text>
<text x="168" y="140.3">PA0</text>
<text x="176.8" y="143.8">11</text>
<text x="176.8" y="138.8">10</text>
<text x="195.3" y="140.3">PA0</text>
<text x="134.9" y="148.8">18</text>
<text x="141.6" y="145.3">PC15</text>
<text x="168.4" y="145.3">PA1</text>
<text x="176.8" y="148.8">12</text>
<text x="195.3" y="145.3">PA1</text>
<text x="311.6" y="149.8">HL6</text>
<text x="373.5" y="149.8">HL11</text>
<text x="135.1" y="153.8">19</text>
<text x="141.6" y="150.3">PB0</text>
<text x="141.6" y="155.3">PB1</text>
<text x="168" y="155.3">PA3</text>
<text x="168" y="150.3">PA2</text>
<text x="176.8" y="153.8">13</text>
<text x="195.3" y="150.3">PA2</text>
<text x="195.3" y="155.3">PA3</text>
<text x="253.7" y="151.3">HL2</text>
<text x="284.1" y="150.8">HL4</text>
<text x="343.6" y="150.3">HL9</text>
<text x="403" y="150.3">HL13</text>
<text x="53.4" y="160.3">R1</text>
<text x="100.9" y="160.3">R4</text>
<text x="134.7" y="158.8">20</text>
<text x="141.6" y="160.3">PB2</text>
<text x="167.8" y="160.3">PA4</text>
<text x="176.8" y="158.8">14</text>
<text x="195.3" y="160.3">PA4</text>
<text x="52.9" y="164.3">10k Ω</text>
<text x="100.4" y="164.3">10k Ω</text>
<text x="134.7" y="163.8">39</text>
<text x="141.6" y="165.3">PB3</text>
<text x="168" y="165.3">PA5</text>
<text x="176.8" y="163.8">15</text>
<text x="195.3" y="165.3">PA5</text>
<text x="70.4" y="172.8">PA5</text>
<text x="117.9" y="172.8">NRST</text>
<text x="134.5" y="168.7">40</text>
<text x="134.9" y="173.7">41</text>
<text x="141.6" y="170.3">PB4</text>
<text x="168" y="170.3">PA6</text>
<text x="176.8" y="173.7">17</text>
<text x="176.8" y="168.7">16</text>
<text x="134.5" y="178.8">42</text>
<text x="141.6" y="175.3">PB5</text>
<text x="168" y="175.3">PA7</text>
<text x="176.8" y="178.8">29</text>
<text x="51.4" y="184.2">SW1</text>
<text x="66.9" y="183.3">C1</text>
<text x="97.9" y="183.3">SW2</text>
<text x="113.4" y="182.8">C5</text>
<text x="134.5" y="183.8">43</text>
<text x="141.6" y="180.3">PB6</text>
<text x="141.6" y="185.3">PB7</text>
<text x="167.8" y="180.3">PA8</text>
<text x="168" y="185.3">PA9</text>
<text x="176.8" y="183.8">30</text>
<text x="253.2" y="181.8">HL3</text>
<text x="313.1" y="181.3">HL7</text>
<text x="343.6" y="181.3">HL10</text>
<text x="403.5" y="180.8">HL14</text>
<text x="65.5" y="189.3">10uF</text>
<text x="112.4" y="189.7">47uF</text>
<text x="134.5" y="188.8">45</text>
<text x="141.6" y="190.3">PB8</text>
<text x="167" y="190.3">PA10</text>
<text x="176.8" y="188.8">31</text>
<text x="134.5" y="193.8">46</text>
<text x="141.6" y="195.3">PB9</text>
<text x="167.4" y="195.3">PA11</text>
<text x="176.8" y="193.8">32</text>
<text x="134.7" y="203.8">22</text>
<text x="135.1" y="198.8">21</text>
<text x="141.6" y="200.3">PB10</text>
<text x="167" y="200.3">PA12</text>
<text x="176.8" y="198.8">33</text>
<text x="176.8" y="203.8">34</text>
<text x="136.4" y="208.8">1</text>
<text x="141.6" y="205.3">PB11</text>
<text x="167" y="205.3">PA13</text>
<text x="176.8" y="208.8">37</text>
<text x="195.3" y="205.3">SWDIO</text>
<text x="50.1" y="210.3">+3,3V</text>
<text x="69.9" y="215.8">C2</text>
<text x="87.9" y="215.8">C3</text>
<text x="105.4" y="215.8">C4</text>
<text x="120.8" y="215.8">C6</text>
<text x="134.5" y="213.7">24</text>
<text x="141.6" y="215.3">VDD</text>
<text x="141.6" y="210.3">VBAT</text>
<text x="166.8" y="210.3">PA14</text>
<text x="167" y="215.3">PA15</text>
<text x="176.8" y="213.7">38</text>
<text x="195.3" y="210.3">SWCLK</text>
<text x="242.7" y="211.2">VT2</text>
<text x="333.1" y="211.2">VT5</text>
<text x="69.4" y="221.7">0,1uF</text>
<text x="86.9" y="221.7">0,1uF</text>
<text x="104.4" y="221.7">0,1uF</text>
<text x="119.3" y="221.7">0,1uF</text>
<text x="134.7" y="218.7">36</text>
<text x="141.6" y="220.3">VDD</text>
<text x="167.8" y="220.3">VSS</text>
<text x="176.8" y="218.7">23</text>
<text x="214.2" y="217.7">PA3</text>
<text x="243.2" y="220.3">2N7000</text>
<text x="303.8" y="217.7">PA4</text>
<text x="332.6" y="219.2">2N7000</text>
<text x="134.3" y="223.7">48</text>
<text x="141.6" y="225.2">VDD</text>
<text x="166.1" y="225.2">VSSA</text>
<text x="176.8" y="223.7">8</text>
<text x="136" y="228.7">9</text>
<text x="141.6" y="230.2">VDDA</text>
<text x="166.7" y="230.2">BOT0</text>
<text x="176.8" y="228.7">44</text>
<text x="188.2" y="237.7">R5</text>
<text x="187.8" y="241.7">10k Ω</text>
<text x="247.7" y="265.2">Советников М.М.</text>
</g>
<g font-size="2.3">
<text x="53.8" y="85.4">1</text>
<text x="53.8" y="90.4">2</text>
<text x="53.8" y="95.4">3</text>
<text x="53.8" y="100.4">4</text>
</g>
</svg>
